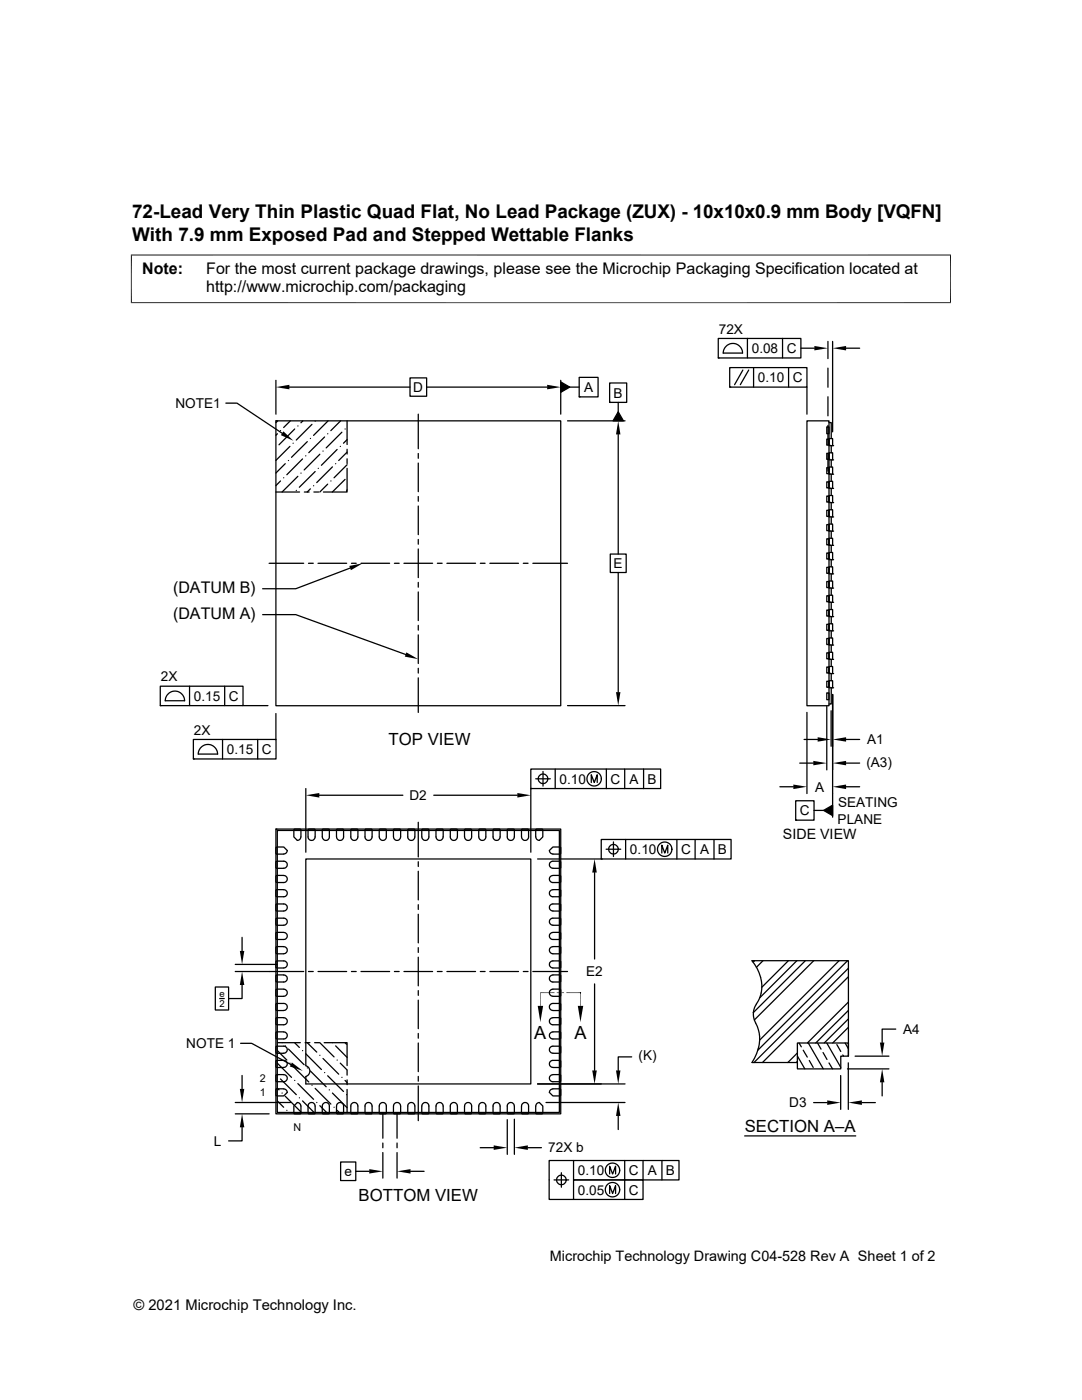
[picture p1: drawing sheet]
<svg xmlns="http://www.w3.org/2000/svg" width="216mm" height="279mm" viewBox="0 0 216 279" stroke-linecap="round" stroke-linejoin="round" font-family="sans-serif">
<g fill="none" stroke="#000" stroke-width=".25">
<path d="M55.1 75.9v6.8M57.7 77.3h24.1M81.8 75.4h3.3v3.7h-3.3zM85.1 77.3h24.1M111.9 76.2l1.8 1.1-1.8 1zM111.9 75.9v6.8M113.7 77.3h1.9M115.6 75.3h3.7v3.9h-3.7zM115.6 79.2h.1M121.6 76.4h3.5v3.9h-3.5zM143.3 67.5h16.5v3.9h-16.5zM143.3 71.4h.1"/>
<path d="M144.9 69.1a1.91 1.91 0 0 1 2.1-.4 1.91 1.91 0 0 1 1.2 1.8h-3.9l.1-.6zM145.6 73.4h15.4v3.9h-15.4zM145.6 77.3h.1M148.2 73.9l-1.6 2.9M149.1 67.5v3.9M149.4 73.9l-1.7 2.9M150.4 73.4v3.9M156.1 67.5v3.9M157.4 73.4v3.9M159.8 69.5h2.7M161 77.3v5.4M165.2 68.1v3.5"/>
<path d="M165.2 73.5v3.8M165.2 79.2v3.8M166.1 68.1v18.1M168.8 69.5h2.7M45.1 80.5h2.2l9 6M55.1 84h56.8v56.8h-56.8zM55.1 84h.1M55.1 98.2h4.7M55.4 86.6l-.3 .3M55.4 84l-.3 .3M56 85.9h.1M56 96l-.9 .9"/>
<path d="M56.6 95.4h.1M56.9 92.5l-1.8 1.9M57.6 91.9h.1M57.8 89.1l-2.7 2.8M57.9 84l-1.3 1.3M58.5 88.5h.1M58.8 85.6l-3.1 3.2M59.1 97.9h.1M59.4 85h.1M59.4 95.1l-3.1 3.1M60 94.4h.1M60.4 91.6l-3.2 3.1"/>
<path d="M60.4 84l-.4 .4M60.7 98.2h1M61 91h.1M61.3 88.1l-3.1 3.2M61.9 87.5h.1M61.9 97.6l-.6 .6M62.3 84.7l-3.2 3.1M62.6 96.9h.1M62.6 98.2h1M62.9 84.1h.1M62.9 94.1l-3.2 3.1M63.5 93.5h.1"/>
<path d="M63.8 90.7l-3.1 3.1M64.5 90h.1M64.8 87.2l-3.2 3.1M65.4 86.6h.1M65.4 96.6l-1.6 1.6M65.5 84l-2.9 2.9M66 96h.1M66.3 93.2l-3.1 3.1M67 92.5h.1M67.3 89.7l-3.2 3.2M67.9 89.1h.1M68 84l-2 1.9"/>
<path d="M68.2 86.3l-3.1 3.1M68.9 85.6h.1M68.9 95.7l-2.6 2.5M69.3 87.7l-.8 .8M69.3 93.5v4.7h-4.8M69.3 97.8l-.1 .1M69.3 84v4.7M69.3 89.7v.9M69.3 91.6v.9M69.3 90.2l-1.7 1.7M69.3 92.8l-2.6 2.6M83.5 82.7v6.9"/>
<path d="M83.5 90.5v1M83.5 92.4v5.7M83.5 99.1v.9M113.2 84h11.5M121.6 80.3h.1M123.4 82.2l1 1.8h-2.1zM123.4 80.3v1.9M123.4 86.7v23.9M161 84h4.4v56.8h-4.4zM165 99h.4v1.2h-.4zM165 96.2h.4v1.2h-.4zM165 93.3h.4v1.2h-.4z"/>
<path d="M165 90.5h.4v1.2h-.4zM165 87.6h.4v1.2h-.4zM165 85.2h.4v1.4h-.4zM165.2 84.9v3.8M165.2 90.6v3.4M165.4 97.4h.1M165.4 94.5h.1M165.4 91.7h.1M165.4 88.8h.1M165.4 84.3h.5v3.2M165.4 98.9h.7v1.4h-.7zM165.4 96.1h.7v1.4h-.7z"/>
<path d="M165.4 93.2h.7v1.4h-.7zM165.4 90.4h.7v1.4h-.7zM165.4 87.5h.7v1.4h-.7zM165.9 88.9v1.5M165.9 91.8v1.4M165.9 94.6v1.5M165.9 97.5v1.4M166.1 97.5h.1M166.1 94.6h.1M166.1 91.8h.1M166.1 88.9h.1M53.7 112.4h6.9"/>
<path d="M61.6 112.4h.9M63.5 112.4h5.7M69.9 113.4l-10.9 4.1h-6.6M70.1 112.4h1M72 112.4h5.7M78.7 112.4h1M80.6 112.4h5.7M83.5 101v5.7M83.5 107.7v.9M83.5 109.6v5.7M83.5 116.2v1M83.5 118.1v5.7"/>
<path d="M87.3 112.4h.9M89.2 112.4h5.7M95.8 112.4h1M97.7 112.4h5.8M104.4 112.4h1M106.3 112.4h6.9M121.8 110.6h3.1v3.7h-3.1zM123.4 114.3v23.8M165 118.9h.4v1.2h-.4zM165 116.1h.4v1.2h-.4zM165 113.2h.4v1.2h-.4zM165 110.4h.4v1.2h-.4z"/>
<path d="M165 107.5h.4v1.2h-.4zM165 104.7h.4v1.2h-.4zM165 101.8h.4v1.3h-.4zM165.4 117.3h.1M165.4 114.4h.1M165.4 111.6h.1M165.4 108.7h.1M165.4 105.9h.1M165.4 103.1h.1M165.4 100.2h.1M165.4 118.8h.7v1.4h-.7zM165.4 116h.7v1.4h-.7z"/>
<path d="M165.4 113.1h.7v1.4h-.7zM165.4 110.3h.7v1.4h-.7zM165.4 107.4h.7v1.4h-.7zM165.4 104.6h.7v1.4h-.7zM165.4 101.7h.7v1.5h-.7zM165.9 100.3v1.4M165.9 103.2v1.4M165.9 106v1.4M165.9 108.8v1.5M165.9 111.7v1.4M165.9 114.5v1.5M165.9 117.4v1.4"/>
<path d="M166.1 117.4h.1M166.1 114.5h.1M166.1 111.7h.1M166.1 108.8h.1M166.1 106h.1M166.1 103.2h.1M166.1 100.3h.1M32 136.9h16.5v3.9h-16.5zM36.8 139.8a1.93 1.93 0 0 0-1.9-1.9 1.93 1.93 0 0 0-1.9 1.9h3.9M37.8 136.9v3.9M44.8 136.9v3.9M52.4 122.7h6.6l21.9 7.9"/>
<path d="M83.5 124.8v1M83.5 126.7v5.7M83.5 133.4v.9M83.5 135.3v6.9M165 136h.4v1.2h-.4zM165 133.1h.4v1.2h-.4zM165 130.3h.4v1.2h-.4zM165 127.4h.4v1.2h-.4zM165 124.6h.4v1.2h-.4zM165 121.8h.4v1.2h-.4zM165 138.3h.4v1.3h-.4zM165.4 137.2h.1"/>
<path d="M165.4 134.3h.1M165.4 131.5h.1M165.4 128.6h.1M165.4 125.8h.1M165.4 123h.1M165.4 120.1h.1M165.4 135.8h.7v1.5h-.7zM165.4 133h.7v1.4h-.7zM165.4 130.2h.7v1.4h-.7zM165.4 127.3h.7v1.4h-.7zM165.4 124.5h.7v1.4h-.7zM165.4 121.6h.7v1.5h-.7z"/>
<path d="M165.9 137.3v3.2h-.5M165.9 120.2v1.4M165.9 123.1v1.4M165.9 125.9v1.4M165.9 128.7v1.5M165.9 131.6v1.4M165.9 134.4v1.4M166.1 138.6v24.5M166.1 137.3h.1M166.1 134.4h.1M166.1 131.6h.1M166.1 128.7h.1"/>
<path d="M166.1 125.9h.1M166.1 123.1h.1M166.1 120.2h.1M32 140.8h.1M38.6 147.6h16.5v3.9h-16.5zM38.6 151.5h.1M43.4 150.5a1.93 1.93 0 0 0-1.9-1.9 1.93 1.93 0 0 0-1.9 1.9h3.8M44.4 147.6v3.9M48.5 140.8h5M51.4 147.6v3.9M55.1 142.4v5.2M61 157.4v12.7"/>
<path d="M63.7 158.7h16.7M86.6 158.7h16.6M105.9 153.5h25.9v3.9h-25.9zM105.9 157.4h.1M105.9 157.4v12.7M106.9 155.4h2.9M108.4 154v2.9M110.8 153.5v3.9M113.2 140.8h11.5M118 156.2v-1.6l.6 1.6 .6-1.6v1.6M121 153.5v3.9M124.7 153.5v3.9"/>
<path d="M128.4 153.5v3.9M155.6 157h2.7M158.8 159.8h3.6v3.9h-3.6zM159.6 152.3h2.7M160.4 147.6h2.8M161 142.2v16.2M165 141v12.6M165.8 141.8v7.1M168.8 147.6h2.7M168.8 152.3h2.7M168.8 157h2.7M55.1 169.1l1.5-.1 .7 .7a.72 .72 0 0 1-.7 .7l-1.5-.1z"/>
<path d="M55.1 165.5h56.8v56.8h-56.8zM55.1 165.5h.1M55.3 165.7h56.3v56.3h-56.3zM55.3 165.7h.1M56.6 173.3a.7 .7 0 0 0 .7-.7 .7 .7 0 0 0-.7-.7l-1.5 .1v1.2l1.5 .1M56.6 174.7l-1.5 .1v1.2l1.5 .1a.7 .7 0 0 0 .7-.7 .7 .7 0 0 0-.7-.7M56.6 177.5l-1.5 .2v1.2l1.5 .1a.7 .7 0 0 0 .7-.7 .7 .7 0 0 0-.7-.7M60 167l-.1-1.5h-1.2l-.1 1.5 .7 .7a.72 .72 0 0 0 .7-.7M61 171.4h44.9v44.9h-44.9v-1.5a1.13 1.13 0 0 0 .8-1 1.13 1.13 0 0 0-.8-1.1zM62.9 167a.7 .7 0 0 1-.7 .7 .7 .7 0 0 1-.7-.7l.1-1.5h1.2l.1 1.5M64.4 165.5h1.2l.1 1.5a.7 .7 0 0 1-.7 .7 .7 .7 0 0 1-.7-.7zM67.2 165.5h1.3l.1 1.5a.7 .7 0 0 1-.7 .7 .7 .7 0 0 1-.7-.7z"/>
<path d="M71.4 167a.7 .7 0 0 1-.7 .7 .7 .7 0 0 1-.7-.7l.1-1.5h1.2l.1 1.5M72.9 165.5h1.2l.1 1.5a.7 .7 0 0 1-.7 .7 .7 .7 0 0 1-.7-.7zM75.8 165.5h1.2l.1 1.5a.7 .7 0 0 1-.7 .7 .7 .7 0 0 1-.7-.7zM79.9 167a.7 .7 0 0 1-.7 .7 .7 .7 0 0 1-.7-.7l.1-1.5h1.2l.1 .1v1.4M81.5 165.5h1.2l.1 1.5a.7 .7 0 0 1-.7 .7 .7 .7 0 0 1-.7-.7zM83.5 164.1v6.9M83.5 172v.9M83.5 173.9v5.7M84.3 165.5h1.2l.1 1.5a.7 .7 0 0 1-.7 .7 .7 .7 0 0 1-.7-.7zM88.4 167a.7 .7 0 0 1-.7 .7 .7 .7 0 0 1-.7-.7v-1.4l.1-.1h1.2l.1 1.5M91.2 167a.7 .7 0 0 1-.6 .7 .7 .7 0 0 1-.7-.7l.1-1.5h1.2l.1 1.5M92.8 165.5h1.2l.1 1.5a.7 .7 0 0 1-.7 .7 .7 .7 0 0 1-.7-.7z"/>
<path d="M95.6 165.5h1.2l.1 1.5a.7 .7 0 0 1-.7 .7 .7 .7 0 0 1-.7-.7zM99.8 167a.7 .7 0 0 1-.7 .7 .7 .7 0 0 1-.7-.7l.1-1.5h1.2l.1 1.5M101.3 165.5h1.2l.1 1.5a.7 .7 0 0 1-.7 .7 .7 .7 0 0 1-.7-.7zM104.2 165.5h1.2l.1 1.5a.7 .7 0 0 1-.7 .7 .7 .7 0 0 1-.7-.7zM107 165.5h1.2l.1 .1v1.4l-.7 .7a.72 .72 0 0 1-.7-.7zM107.3 171.4h12.7M109.6 169.7l.7-.7 1.6 .1v1.2l-1.6 .1a.72 .72 0 0 1-.7-.7zM110.3 173.3a.7 .7 0 0 1-.7-.7 .7 .7 0 0 1 .7-.7l1.6 .1v1.2l-1.6 .1M110.3 174.7l1.6 .1v1.2l-1.6 .1a.7 .7 0 0 1-.7-.7 .7 .7 0 0 1 .7-.7M110.3 177.5l1.6 .2v1.2l-1.6 .1a.7 .7 0 0 1-.7-.7 .7 .7 0 0 1 .7-.7M118.6 174.1v17.3M120 167.5h25.9v3.9h-25.9z"/>
<path d="M120 171.4h.1M120.9 169.5h3M122.4 168v2.9M124.8 167.5v3.9M132.1 170.2v-1.5l.6 1.5 .5-1.5v1.5M135.1 167.5v3.9M138.7 167.5v3.9M142.5 167.5v3.9M158.8 163.7h.1M162.4 161.7h1.9M164.3 161.7l1.8-1v2.1zM43 197h2.6v4.6h-2.6z"/>
<path d="M43.8 199.3h.9M46.9 193.9h13.7M46.9 192.5h8.4M48.3 196.6v2.7h-2.7M48.3 187.1v2.7M56.6 181.8a.7 .7 0 0 0 .7-.7 .7 .7 0 0 0-.7-.7l-1.5 .1v1.2l1.5 .1M56.6 184.6a.7 .7 0 0 0 .7-.7 .7 .7 0 0 0-.7-.7l-1.5 .1v1.3l1.5 .1M56.6 186.1l-1.5 .1v1.2l1.5 .1a.7 .7 0 0 0 .7-.7 .7 .7 0 0 0-.7-.7M56.6 190.3a.7 .7 0 0 0 .7-.7 .7 .7 0 0 0-.7-.7l-1.5 .1v1.2l.1 .2h1.4M56.6 193.2a.7 .7 0 0 0 .7-.7 .7 .7 0 0 0-.7-.7l-1.5 .1v1.2l1.5 .1M56.6 197.4h-1.4l-.1 .1v1.2l1.5 .1a.7 .7 0 0 0 .7-.7 .7 .7 0 0 0-.7-.7M56.6 194.6l-1.5 .1v1.2l1.5 .1a.7 .7 0 0 0 .7-.7 .7 .7 0 0 0-.7-.7"/>
<path d="M61.6 193.9h.9M63.5 193.9h5.7M70.1 193.9h1M72 193.9h5.7M78.7 193.9h1M80.6 193.9h5.7M83.5 180.6v.9M83.5 182.5v5.7M83.5 189.1v1M83.5 191v5.7M83.5 197.7v.9M83.5 199.6v5.7"/>
<path d="M87.3 193.9h.9M89.2 193.9h5.7M95.8 193.9h1M97.7 193.9h5.8M104.4 193.9h1M106.3 193.9h6.9M110.3 197.4h1.4l.2 .1v1.2l-1.6 .1a.7 .7 0 0 1-.7-.7 .7 .7 0 0 1 .7-.7M110.3 194.6l1.6 .1v1.2l-1.6 .1a.7 .7 0 0 1-.7-.7 .7 .7 0 0 1 .7-.7M110.3 181.8a.7 .7 0 0 1-.7-.7 .7 .7 0 0 1 .7-.7l1.6 .1v1.2l-1.6 .1M110.3 184.6a.7 .7 0 0 1-.7-.7 .7 .7 0 0 1 .7-.7l1.6 .1v1.3l-1.6 .1M110.3 186.1l1.6 .1v1.2l-1.6 .1a.7 .7 0 0 1-.7-.7 .7 .7 0 0 1 .7-.7M110.3 190.3a.7 .7 0 0 1-.7-.7 .7 .7 0 0 1 .7-.7l1.6 .1v1.2l-.2 .2h-1.4"/>
<path d="M110.3 193.2a.7 .7 0 0 1-.7-.7 .7 .7 0 0 1 .7-.7l1.6 .1v1.2l-1.6 .1M115.8 198.1h.1M118.6 196.4v17.2M150.6 191.7l-.3 .3M151.9 198.2l-.6 1.5a4.8 4.8 0 0 0-1 2.4M151.9 198.2a7.9 7.9 0 0 0-1.8-6.5h19.2v19.1M152.3 191.7l-1.4 1.3M157.3 191.7l-5.3 5.3M159 191.7l-7.4 7.4M160.7 191.7l-10.4 10.4M162.4 191.7l-11.9 11.9M167.4 191.7l-15.8 15.9"/>
<path d="M169.1 191.7l-17.9 17.9M169.3 194.9l-17.2 17.1M169.3 193.2l-18.8 18.8M169.3 200l-8.2 8.2M48 208.2h2.2l7.8 4.2M48.3 214.6v2.7M55.1 217.4l1.5-.1a.72 .72 0 0 1 .7 .7l-.7 .7h-1.4l-.1-.1zM55.3 208.1h4.6M55.3 209.7l1.9 1.9M55.3 212.2l2.9 2.8M55.3 217.2l.4 .3M55.3 219.7l1.3 1.3"/>
<path d="M55.4 214.7h.1M56 215.3l3.1 3.2M56.3 218.1h.1M56.6 214.5l-1.5 .1v1.2l1.5 .1a.7 .7 0 0 0 .7-.7 .7 .7 0 0 0-.7-.7M56.6 213a.7 .7 0 0 0 .7-.7 .7 .7 0 0 0-.7-.7l-1.5 .1v1.2l1.5 .1M56.6 210.2a.7 .7 0 0 0 .7-.7 .7 .7 0 0 0-.7-.7l-1.5 .1v1.2l1.5 .1M56.6 205.9l-1.5 .1v1.2l1.5 .1a.7 .7 0 0 0 .7-.6 .7 .7 0 0 0-.7-.7M56.6 203.1l-1.5 .1v1.2l1.5 .1a.7 .7 0 0 0 .7-.7 .7 .7 0 0 0-.7-.7M56.6 201.7a.7 .7 0 0 0 .7-.7 .7 .7 0 0 0-.7-.7l-1.5 .1v1.2l1.5 .1M56.9 208.7h.1M56.9 218.8l3.1 3.1M57.6 209.4l3.1 3.1"/>
<path d="M57.8 212.2h.1M58.5 212.8l3.1 3.1M58.8 208.1l.9 .9M58.8 215.6h.1M59.4 216.3l3.2 3.1M59.7 219.1h.1M60.4 209.7h.1M60.4 219.7l2.3 2.3M60.9 208.1h.9M61 210.3l3.1 3.1M61.3 208.1l1.9 1.9M61.3 213.1h.1"/>
<path d="M61.9 213.7l3.2 3.2M62.3 216.6h.1M62.8 208.1h.9M62.9 217.2l3.1 3.1M63.8 208.1l2.9 2.8M63.8 210.6h.1M64.5 211.2l3.1 3.2M64.7 208.1h4.6v4.6M64.8 214.1h.1M65.4 214.7l3.1 3.1M65.7 217.5h.1M66.3 208.1h.1"/>
<path d="M66.3 218.1l3 3M67 208.7l2.3 2.3M67.3 211.6h.1M67.9 212.2l1.4 1.3M68.2 215h.1M68.8 208.1l.4 .3M68.9 215.6l.4 .4M69.2 218.5h.1M69.3 213.6v1M69.3 215.5v1M69.3 217.4v4.6M83.5 206.2v1"/>
<path d="M83.5 208.2v5.7M83.5 214.8v1M83.5 216.7v6.9M109.8 217.5l.5-.2h1.4l.2 .1v1.2l-1.6 .1-.7-.7zM110.3 214.5l1.6 .1v1.2l-1.6 .1a.7 .7 0 0 1-.7-.7 .7 .7 0 0 1 .7-.7M110.3 213a.7 .7 0 0 1-.7-.7 .7 .7 0 0 1 .7-.7l1.6 .1v1.2l-1.6 .1M110.3 210.2a.7 .7 0 0 1-.7-.7 .7 .7 0 0 1 .7-.7l1.6 .1v1.2l-1.6 .1M110.3 205.9l1.6 .1v1.2l-1.6 .1a.7 .7 0 0 1-.7-.6 .7 .7 0 0 1 .7-.7M110.3 203.1l1.6 .1v1.2l-1.6 .1a.7 .7 0 0 1-.7-.7 .7 .7 0 0 1 .7-.7M110.3 201.7a.7 .7 0 0 1-.7-.7 .7 .7 0 0 1 .7-.7l1.6 .1v1.2l-1.6 .1M124.7 216.3h-17.4M126 210.9h-2.6v2.7"/>
<path d="M150.3 202.1l.1 1.1a9.5 9.5 0 0 1 1.1 5.3 9.8 9.8 0 0 1-1.4 3.5h9M159.1 211.8l-.2 .2M159.1 210.1l-1.9 1.9M159.1 210.8l1.5 2.5M159.1 208.2h10.2v2.6h-1.5v2.5h-8.7zM159.4 208.2l.5 .7M160.3 209.6l.8 1.4M161.3 208.2l3 5.1M161.5 211.6l.8 1.4M163.1 208.2l.7 1.2M164.2 210.1l.8 1.3M165 208.2l2.8 4.8"/>
<path d="M165.4 212.1l.7 1.2M167 208.5l.8 1.3M167.7 214.7v6.7M168.2 210.5l.1 .3M168.6 208.2l.7 1.1M169.1 213.3h8.3M169.3 212.1v9.3M169.3 205l-3.1 3.2M169.3 203.3l-4.8 4.9M169.3 201.7l-6.5 6.5M170.6 210.8h6.8M176 216v2.7"/>
<path d="M178.7 205.4h-2.7v2.7M46.9 220h11.1M46.9 222.3h6.8M48.3 225v2.7h-2.7M57.2 221.6h.1M60 220.7a.72 .72 0 0 0-.7-.7l-.7 .7 .1 1.6h1.2l.1-1.6M62.9 220.7a.7 .7 0 0 0-.7-.7 .7 .7 0 0 0-.7 .7l.1 1.6h1.2l.1-1.6M63.2 220h.1M63.8 220.7l1.4 1.3M64.4 220.4a.71 .71 0 0 1 .8-.3 .71 .71 0 0 1 .5 .6l-.1 1.6h-1.2l-.1-.2zM66.7 221h.1M67.2 220.4a.71 .71 0 0 1 .8-.3 .71 .71 0 0 1 .6 .6l-.1 1.6h-1.3l-.1-.2z"/>
<path d="M67.3 221.6l.4 .4M68 231.9h3v3.7h-3zM71 233.8h2.7M71.4 220.7a.7 .7 0 0 0-.7-.7 .7 .7 0 0 0-.7 .7l.1 1.6h1.2l.1-1.6M72.9 220.4a.71 .71 0 0 1 .8-.3 .71 .71 0 0 1 .5 .6l-.1 1.6h-1.2l-.1-.2zM75.8 220.4a.71 .71 0 0 1 .8-.3 .71 .71 0 0 1 .5 .6l-.1 1.6h-1.2l-.1-.2zM76.4 222.1v5.1M76.4 228.1v1M76.4 230v5.1M79.2 222.1v5.1M79.2 228.1v1M79.2 230v5.1"/>
<path d="M79.9 220.7a.7 .7 0 0 0-.7-.7 .7 .7 0 0 0-.7 .7l.1 1.6h1.2l.1-.2v-1.4M81.4 220.4a.71 .71 0 0 1 .8-.3 .71 .71 0 0 1 .6 .6l-.1 1.6h-1.2l-.1-.2zM81.9 233.8h2.7M84.3 220.4a.71 .71 0 0 1 .8-.3 .71 .71 0 0 1 .5 .6l-.1 1.6h-1.2l-.1-.2zM88.4 220.7a.7 .7 0 0 0-.7-.7 .7 .7 0 0 0-.7 .7v1.4l.1 .2h1.2l.1-1.6M91.2 220.7a.7 .7 0 0 0-.6-.7 .7 .7 0 0 0-.7 .7l.1 1.6h1.2l.1-1.6M92.8 220.4a.71 .71 0 0 1 .8-.3 .71 .71 0 0 1 .5 .6l-.1 1.6h-1.2l-.1-.2zM95.6 220.4a.71 .71 0 0 1 .8-.3 .71 .71 0 0 1 .5 .6l-.1 1.6h-1.2l-.1-.2zM95.8 229h2.7M99.8 220.7a.7 .7 0 0 0-.7-.7 .7 .7 0 0 0-.7 .7l.1 1.6h1.2l.1-1.6M101.2 223.5v6.9M101.3 220.4a.71 .71 0 0 1 .8-.3 .71 .71 0 0 1 .5 .6l-.1 1.6h-1.2l-.1-.2z"/>
<path d="M102.6 223.4v7M104.2 220.4a.71 .71 0 0 1 .8-.3 .71 .71 0 0 1 .5 .6l-.1 1.6h-1.2l-.1-.2zM105.3 229h2.7M107.1 220.2l.5-.2 .7 .7-.1 1.6h-1.2l-.1-.2v-1.4zM108.9 220h15.8M110.6 235.5h2.9M112 234v2.9M114.4 231.6v3.9h13.9v3.9h-18.7v-7.8h25.9v3.9h-21.1v3.9M121.6 234.3v-1.6l.6 1.6 .6-1.6v1.6M121.6 238.2v-1.6l.6 1.6 .6-1.6v1.6M123.4 222.7v2.7M124.7 231.6v7.8"/>
<path d="M128.3 231.6v3.9M132.1 231.6v3.9M148.6 226.7h22.2M162.3 220h2.8M172 220h2.7"/>
<circle cx="108.3" cy="155.4" r=".96"/>
<circle cx="118.6" cy="155.4" r="1.44"/>
<circle cx="122.4" cy="169.5" r=".96"/>
<circle cx="132.6" cy="169.5" r="1.44"/>
<circle cx="112" cy="235.5" r=".96"/>
<circle cx="122.2" cy="233.6" r="1.44"/>
<circle cx="122.2" cy="237.4" r="1.44"/>
</g>
<g fill="#000">
<path d="M55.1 77.3l2.6-.5v.9zM109.2 76.8l2.7 .5-2.7 .4zM111.9 76.2l1.8 1.1-1.8 1zM162.5 69l2.7 .5-2.7 .4zM166.1 69.5l2.7-.5v.9zM56.6 86.1l1.9 1.9-2.5-1.2zM123.4 84l.4 2.7h-.9zM123.4 82.2l1 1.8h-2.1zM69.7 112.9l2.7-.5-2.4 1.4zM81.1 130.2l2.4 1.4-2.7-.6zM122.9 138.1h.9l-.4 2.7zM61 158.7l2.7-.4v.9z"/>
<path d="M103.2 158.3l2.7 .4-2.7 .5zM158.3 156.6l2.7 .4-2.7 .5zM162.3 151.8l2.7 .5-2.7 .4zM163.2 147.1l2.6 .5-2.6 .4zM166.1 147.6l2.7-.5v.9zM166.1 152.3l2.7-.5v.9zM166.1 157l2.7-.4v.9zM118.6 171.4l.5 2.7h-.9zM164.3 161.7l1.8-1v2.1zM47.9 189.8h.8l-.4 2.7zM48.3 193.9l.4 2.7h-.8zM111.1 198.1h.5l-.5 .1z"/>
<path d="M111.1 198.2l.5-.1v.1zM112.1 198.1h.4l-.4 .1zM112.1 198.2l.4-.1v.1zM47.9 217.3h.8l-.4 2.7zM58.3 212l2.1 1.7-2.6-.9zM107.3 200.7h1.1l-.6 3.3zM115.3 200.7h1.1l-.6 3.3zM118.2 213.6h.9l-.5 2.7zM122.9 213.6h.9l-.4 2.7zM165.1 219.6l2.6 .4-2.6 .5zM169.3 220l2.7-.4v.9zM176 213.3l.5 2.7h-.9z"/>
<path d="M175.6 208.1h.9l-.5 2.7zM48.3 222.3l.4 2.7h-.8zM73.7 233.3l2.7 .5-2.7 .4zM79.2 233.8l2.7-.5v.9zM98.5 228.6l2.7 .4-2.7 .5zM102.6 229l2.7-.4v.9zM123.4 220l.4 2.7h-.9z"/>
</g>
<path d="M26.1 50.9h163.7M26.2 50.8v9.7M189.7 50.8v9.7M26.1 60.4h163.7M107.8 198.1h2.8M107.8 198.1v2.6M113 198.1h2.8M115.8 198.1v2.6" fill="none" stroke="#000" stroke-width=".2"/>
<g font-size="3.8">
<text x="26.4" y="43.5">72-Lead Very Thin Plastic Quad Flat, No Lead Package (ZUX) - 10x10x0.9 mm Body [VQFN]</text>
<text x="26.4" y="48.1">With 7.9 mm Exposed Pad and Stepped Wettable Flanks</text>
</g>
<g font-size="3.6">
<text x="106.6" y="207.3">A</text>
<text x="114.6" y="207.3">A</text>
</g>
<g font-size="3.3">
<text x="77.5" y="148.7">TOP VIEW</text>
<text x="148.6" y="226">SECTION A–A</text>
<text x="71.6" y="239.7">BOTTOM VIEW</text>
</g>
<g font-size="3.2">
<text x="28.4" y="54.7">Note:</text>
<text x="41.1" y="58.3">http://www.microchip.com/packaging</text>
<text x="41.1" y="54.7">For the most current package drawings, please see the Microchip Packaging Specification located at</text>
<text x="34.5" y="118.3">(DATUM B)</text>
<text x="34.5" y="123.5">(DATUM A)</text>
</g>
<g font-size="2.9">
<text x="109.7" y="251.7">Microchip Technology Drawing C04-528 Rev A Sheet 1 of 2</text>
<text x="26.6" y="261.3">© 2021 Microchip Technology Inc.</text>
</g>
<text font-size="2.8" x="156.2" y="167.5">SIDE VIEW</text>
<g font-size="2.7">
<text x="143.4" y="66.6">72X</text>
<text x="150" y="70.5">0.08</text>
<text x="157" y="70.5">C</text>
<text x="151.2" y="76.3">0.10</text>
<text x="158.2" y="76.3">C</text>
<text x="35" y="81.4">NOTE1</text>
<text x="82.5" y="78.2">D</text>
<text x="116.5" y="78.2">A</text>
<text x="122.4" y="79.3">B</text>
<text x="122.4" y="113.4">E</text>
<text x="32.1" y="136">2X</text>
<text x="38.7" y="139.8">0.15</text>
<text x="45.7" y="139.8">C</text>
<text x="38.7" y="146.6">2X</text>
<text x="173" y="148.5">A1</text>
<text x="45.3" y="150.5">0.15</text>
<text x="52.3" y="150.5">C</text>
<text x="172.9" y="153">(A3)</text>
<text x="81.7" y="159.7">D2</text>
<text x="111.6" y="156.4">0.10</text>
<text x="121.8" y="156.4">C</text>
<text x="125.6" y="156.4">A</text>
<text x="129.2" y="156.4">B</text>
<text x="162.7" y="158">A</text>
<text x="167.2" y="161.1">SEATING</text>
<text x="159.6" y="162.7">C</text>
<text x="167.1" y="164.4">PLANE</text>
<text x="125.7" y="170.5">0.10</text>
<text x="135.9" y="170.5">C</text>
<text x="139.7" y="170.5">A</text>
<text x="143.2" y="170.5">B</text>
<text x="116.9" y="194.8">E2</text>
<text x="37.2" y="209.2">NOTE 1</text>
<text x="180.2" y="206.4">A4</text>
<text x="127.4" y="211.6">(K)</text>
<text x="157.5" y="221">D3</text>
<text x="42.7" y="228.7">L</text>
<text x="109.4" y="230">72X b</text>
<text x="68.7" y="234.7">e</text>
<text x="115.3" y="234.5">0.10</text>
<text x="115.3" y="238.4">0.05</text>
<text x="125.5" y="234.5">C</text>
<text x="125.5" y="238.4">C</text>
<text x="129.3" y="234.5">A</text>
<text x="132.8" y="234.5">B</text>
</g>
<g font-size="2.1">
<text x="51.8" y="215.9">2</text>
<text x="51.8" y="218.8">1</text>
<text x="58.6" y="225.8">N</text>
</g>
<g font-size="1.9">
<text x="43.8" y="199.1">e</text>
<text x="43.8" y="200.9">2</text>
</g>
</svg>
